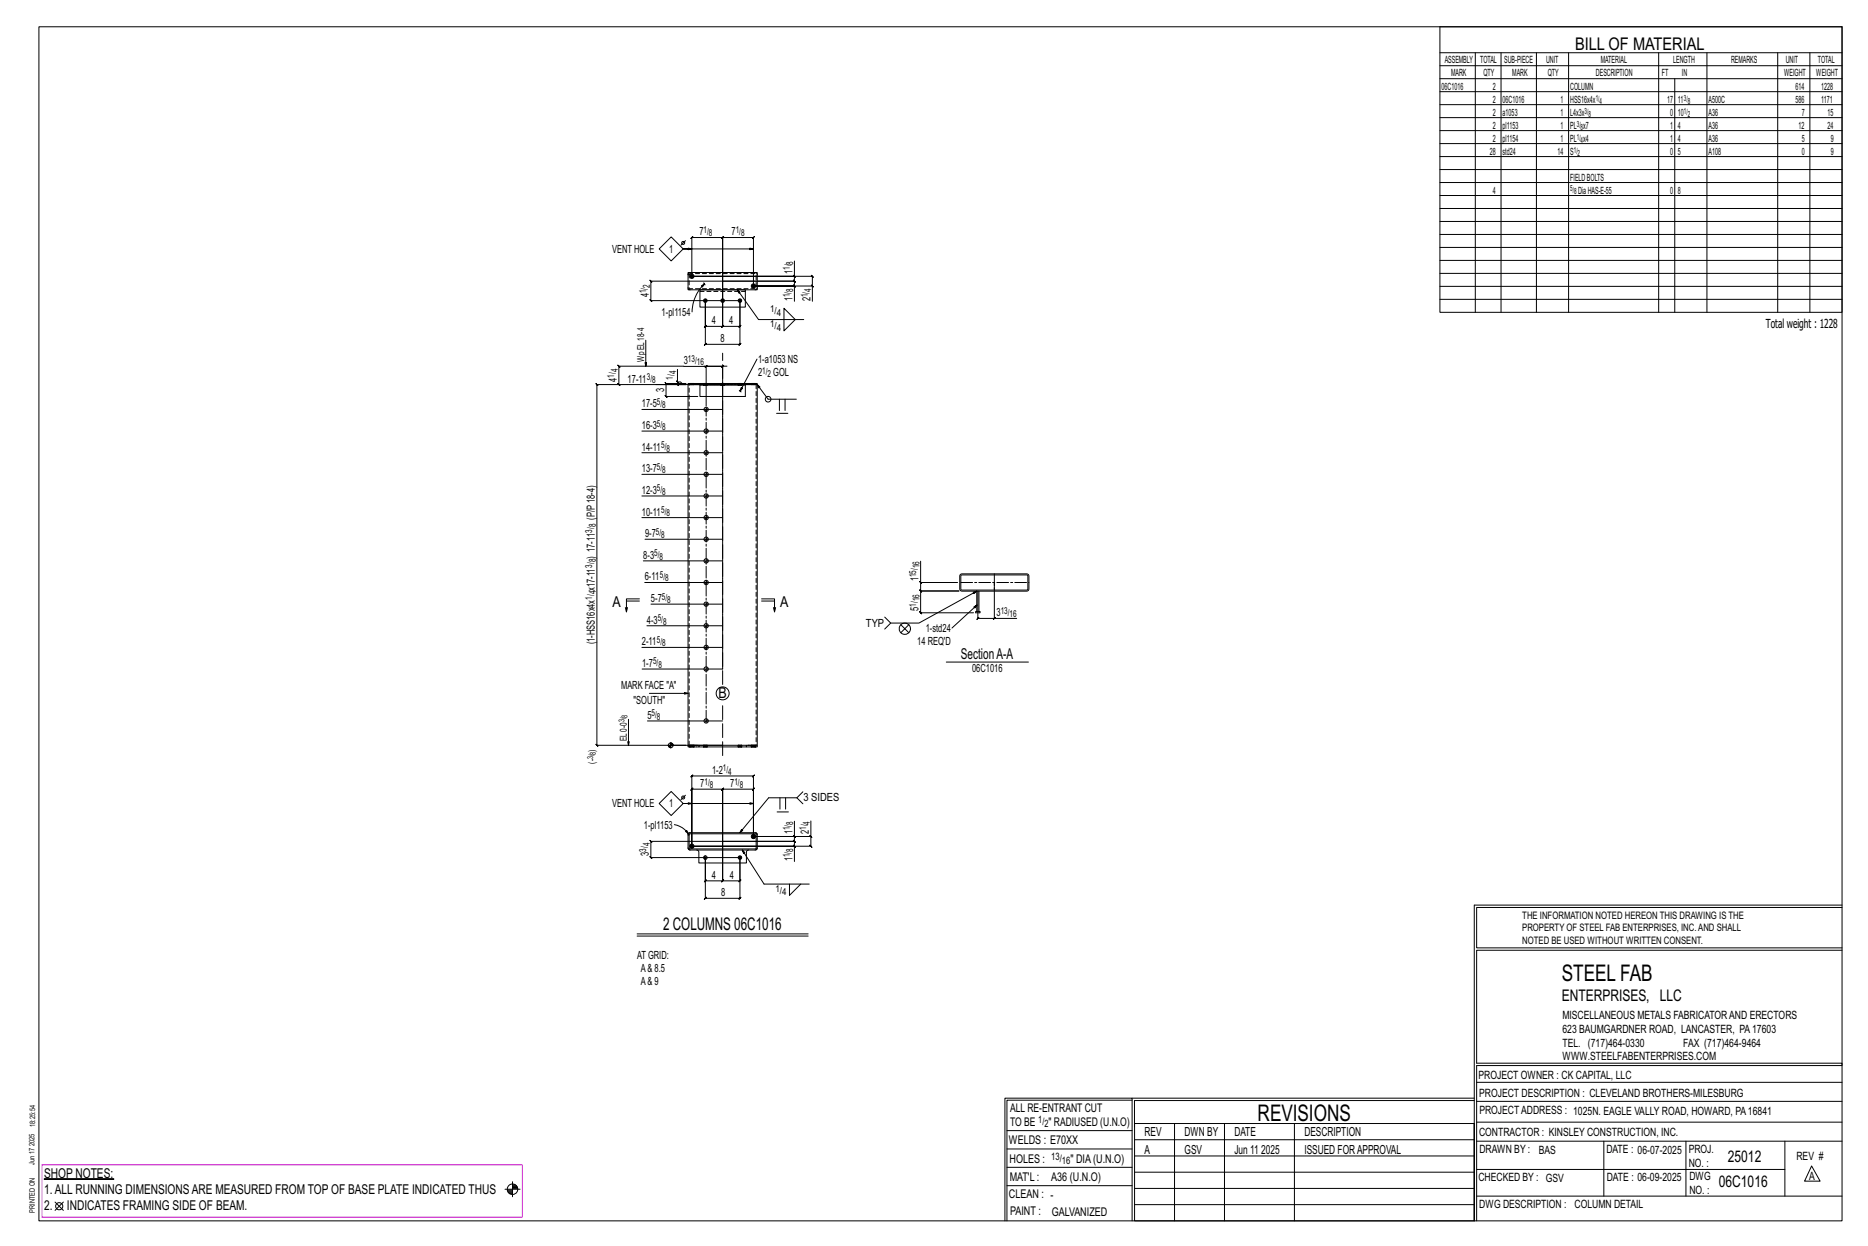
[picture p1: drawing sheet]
<svg xmlns="http://www.w3.org/2000/svg" width="914mm" height="610mm" viewBox="0 0 914 610" stroke-linecap="round" stroke-linejoin="round" font-family="sans-serif">
<g fill="#000" stroke="#000" stroke-width=".49">
<path d="M345 419v1h-1zM22 577h34z"/>
<circle cx="339" cy="135" r="1.1"/>
<circle cx="369" cy="140" r="1.1"/>
<circle cx="345" cy="147" r=".9"/>
<circle cx="354" cy="147" r=".9"/>
<circle cx="362" cy="147" r=".9"/>
<circle cx="339" cy="414" r="1.1"/>
<circle cx="362" cy="420" r=".9"/>
<circle cx="369" cy="409" r="1.1"/>
</g>
<g fill="none" stroke="#000" stroke-width=".49">
<path d="M19 13h883v584h-883zM705 13h197v140h-197zM705 26h197M705 32h197M705 39h197M722 26v127M735 26v127M752 26v127M768 26v127M812 26v127M820 39v114M836 26v127"/>
<path d="M870 26v127M886 26v127M705 45h197M705 51h197M705 58h197M705 64h197M705 70h197M705 77h197M705 83h197M705 89h197M705 96h197M329 116l5 6-5 6-6-6z"/>
<path d="M336 118l-3 2M705 102h197M705 108h197M705 115h197M337 133h34v9h-34zM339 135v-19l-1 1 1-1h15l-1 1 1-1v22v-22l-1 1 1-1h15l-1 1 1-1v24M339 122h-5h35M343 140l2-1-1 1zM345 138v1M345 139a20 20 0 0 0-6 14M345 139h.1M354 138h-35l-1-1 1 1v9h-1l1 1v-1h43v21h1l-1 1v-1h-17h1l-1 1v-1v-21v13l1-1-1 1h9h-1l1-1v1v-22v22h-1l1-1v1h8l1-1-1 1v-13"/>
<path d="M354 138h35l-1-1 1 1v2M388 139l1 1zM388 135l1 1zM389 128v7h-50h59h-1l1 1v-1v5M389 135v3l-1-1 1 1h-35M397 139l1 1zM705 121h197M705 127h197M705 134h197M343 142h22v8h-22zM361 142l10 14h22M384 151l5 5-5 6z"/>
<path d="M389 147v-7h-20h29v7M705 140h197M705 146h197M316 166v13M345 179h11M346 179h8l-1 1 1-1v148h-40M346 179l-1 1zM371 176l-9 15M302 188l1 1zM303 188v-9v1l-1-1h1h43v20M331 186l1 1zM332 181v6l4 1h-10v-1l1 1h-1v6v-1l1 1h-1h16"/>
<path d="M332 187v1h-1l1 1v-1h4M337 188v177M338 188h.1M340 188h.1M343 188h22h-22zM343 188v6h22v-6M343 188h-6h6h-5M344 188h.1M346 188h.1M353 188h.1M354 188h-62l1 1-1-1v177v-1l1 1h-1h62M355 188h.1"/>
<path d="M361 188h.1M362 191h.1M362 191l1 1M363 188h.1M365 188h6h-6h5M368 188h.1M370 188h.1M382 195v6M384 195v6M390 195h-14l-5-7 1 1-1 1v-2v177h-5M314 211h40M314 200h40"/>
<path d="M380 202h6M314 232h40M314 221h40M314 253h40M314 243h40M315 274h39M316 264h38M451 275v10h18M306 297l1 2M307 294h6M313 293h-6v6v-2M316 285h38"/>
<path d="M319 296h35M373 293h6v6l1-2M373 294h6M379 297v2M450 284l1 1zM451 285v4h-1l1 1v-1h18h-18h-1l1 1v-1v11l-1-1 1 1h26M470 281h33l1 1v7h-1h-33v-1zM470 281h33v7l-32 1zM478 299h2v1h-2zM478 299v-10l-28 16h-14l-3-3M478 296l-12 11M479 289v14h-1l1-1v1h8"/>
<path d="M479 289v10M487 285v18h11M314 317h40M317 306h37M436 305l-3 3M441 306l2 2 2-2M441 310l2-2 2 2M486 303l1-1zM318 339h19M463 324h40M308 352v13M317 353h37"/>
<path d="M327 365h9M327 365h1M328 365h.1M328 366h.1M328 363v3M328 364h1M337 365h1M337 365h5M338 365h.1M338 365h4M340 365h.1M342 365h23h-23z"/>
<path d="M344 365h.1M346 365h.1M361 365h.1M363 365h.1M365 365h5M368 365h.1M370 365h.1M371 365h-6M329 387l5 6-5 6-6-6zM336 389l-3 2M338 380l1-1v1h30h-1l1-1v1v29v-23l-1 1 1-1h-15l-1 1 1-1v26v-26l-1 1 1-1h-15l-1 1 1-1v28v-34zM339 393h-5h35"/>
<path d="M380 397h6M382 390v6M385 390v6M390 390l3 3M393 387l-3 3h-14l-14 17M330 403a10 10 0 0 1 7 5M336 407v-1l1 2zM337 415h.1M337 408l33-1 1 1v7l-1 1h-33v-1zM337 416h.1M337 408h.1M337 408h33v7h-32z"/>
<path d="M341 416l1 1v5h23v-5l1-1M354 412h-35l-1-1 1 1v8l-1-1 1 1h43v19h1l-1 1v-1h-17h1l-1 1v-1v-19v11l1-1-1 1h9h-1l1-1v1v-19v19h-1l1-1v1h8l1-1-1 1v-11M354 412h35l-1-1 1 1v2M363 416l11 17h22M370 408h.1M370 416h.1M370 408h1M371 415h-1M388 414l1 1zM388 409l1 1zM389 409v3l-1-1 1 1h-35M396 409l1 1z"/>
<path d="M397 402v7h-28h20v-7M397 409v5h-1l1 1v-1h-58h50v7M386 433v5l6-5M312 457h84M312 458h84M722 443v154M722 443h180M902 444h-179v20h179M902 465h-179v55h179v1h-179v76M554 538h-61v59M554 537h168M722 538h-167v13"/>
<path d="M723 539h179M723 530h179M493 553h61M555 550h167v47h-167zM555 558h167M575 550v47M599 550v47M634 550v47M723 549h179M723 558h179M785 558v27M825 558v27"/>
<path d="M874 558v27M251 578v8M251 580h1M493 571h61M493 562h61M555 573h167M555 566h167M723 572h151M887 570l4 8h-8zM27 588l4 4M31 588l-4 4M247 582h8"/>
<path d="M248 582h3M248 583h3M249 583h2M249 584h2M251 581h2M251 580h2M492 597v-60h62v60M493 580h61M555 589h167M555 581h167M723 585h179"/>
<circle cx="334" cy="119" r=".7"/>
<circle cx="376" cy="195" r="1.4"/>
<circle cx="346" cy="200" r="1.1"/>
<circle cx="346" cy="211" r="1.1"/>
<circle cx="346" cy="221" r="1.1"/>
<circle cx="346" cy="232" r="1.1"/>
<circle cx="346" cy="243" r="1.1"/>
<circle cx="346" cy="253" r="1.1"/>
<circle cx="346" cy="274" r="1.1"/>
<circle cx="346" cy="264" r="1.1"/>
<circle cx="346" cy="296" r="1.1"/>
<circle cx="346" cy="285" r="1.1"/>
<circle cx="346" cy="317" r="1.1"/>
<circle cx="346" cy="306" r="1.1"/>
<circle cx="443" cy="308" r="2.8"/>
<circle cx="346" cy="327" r="1.1"/>
<circle cx="354" cy="339" r="3"/>
<circle cx="346" cy="353" r="1.1"/>
<circle cx="328" cy="365" r="1.2"/>
<circle cx="334" cy="390" r=".7"/>
<circle cx="29" cy="590" r="1.8"/>
<circle cx="251" cy="582" r="2.6"/>
</g>
<path d="M21 570h235v26h-235z" fill="none" stroke="#f0f" stroke-width=".5"/>
<g fill="none" stroke="#000" stroke-width=".49" stroke-dasharray="2 1.4">
<path d="M337 134h.1M337 134h33v7h-32zM338 133l-1 1M371 134l-1-1M337 141l1 1M343 143h22M370 142l1-1M338 188h.1M339 188h.1M339 188h-1M340 188h.1M343 188h22z"/>
<path d="M344 188h.1M345 188h-1M345 188h1zM345 188h.1M346 188h.1M353 188h.1M354 188h.1M354 188h-1M355 188h.1M361 188h.1M362 188h-1M362 188h1z"/>
<path d="M362 188h.1M363 188h.1M368 188h.1M369 188h.1M369 188h-1M370 188h.1M370 188v177M337 365v-177M338 365h.1M339 365h.1M339 365h-1M340 365h.1"/>
<path d="M344 365h.1M345 365h-1M345 365h1zM345 365h.1M346 365h.1M361 365h.1M362 365h-1M362 365h1zM362 365h.1M363 365h.1M368 365h.1M369 365h.1"/>
<path d="M369 365h-1M370 365h.1M337 415h.1M337 408h.1M337 415v1M337 416h1M338 407l-1 1M345 419h.1M345 419l1 1M346 420h.1M370 416h.1M370 408v-1"/>
<path d="M370 416v-1M370 408h.1M371 415h.1M371 408h.1M346 420h-1"/>
<circle cx="346" cy="211" r=".5"/>
<circle cx="346" cy="200" r=".5"/>
<circle cx="346" cy="232" r=".5"/>
<circle cx="346" cy="221" r=".5"/>
<circle cx="346" cy="253" r=".5"/>
<circle cx="346" cy="243" r=".5"/>
<circle cx="346" cy="264" r=".5"/>
<circle cx="346" cy="274" r=".5"/>
<circle cx="346" cy="285" r=".5"/>
<circle cx="346" cy="296" r=".5"/>
<circle cx="346" cy="306" r=".5"/>
<circle cx="346" cy="317" r=".5"/>
<circle cx="346" cy="327" r=".5"/>
<circle cx="346" cy="353" r=".5"/>
</g>
<path d="M354 335v-162M354 370v-26" fill="none" stroke="#000" stroke-width=".49" stroke-dasharray="6.8 1 0 1"/>
<path d="M470 285h34M487 281v8M346 353v-153" fill="none" stroke="#000" stroke-width=".49" stroke-dasharray="5.8 1 1 1"/>
<g font-size="11.2">
<text x="764" y="480">STEEL FAB</text>
<text x="616" y="548">REVISIONS</text>
</g>
<g font-size="8.6">
<text x="771" y="24">BILL OF MATERIAL</text>
<text x="325" y="455">2 COLUMNS 06C1016</text>
</g>
<g font-size="7.9">
<text x="765" y="490">ENTERPRISES, LLC</text>
<text x="846" y="569">25012</text>
<text x="841" y="581">06C1016</text>
</g>
<g font-size="7.3">
<text x="300" y="297">A</text>
<text x="382" y="297">A</text>
<text x="470" y="322">SectionA-A</text>
<text x="352" y="342">B</text>
</g>
<g font-size="6.6">
<text x="22" y="576">SHOP NOTES:</text>
<text x="22" y="584">1.ALL RUNNING DIMENSIONSARE MEASURED FROM TOP OF BASE PLATE INDICATED THUS</text>
<text x="22" y="592">2.</text>
<text x="33" y="592">INDICATES FRAMING SIDE OF BEAM.</text>
</g>
<g font-size="6.1">
<text x="864" y="161">Total weight : 1228</text>
<text x="560" y="556">REV</text>
<text x="580" y="556">DWN BY</text>
<text x="604" y="556">DATE</text>
<text x="639" y="556">DESCRIPTION</text>
<text x="560" y="564">A</text>
<text x="580" y="564">GSV</text>
<text x="604" y="564">Jun 11</text>
<text x="617" y="564">2025</text>
<text x="639" y="564">ISSUED FORAPPROVAL</text>
</g>
<g font-size="5.9">
<text x="494" y="560">WELDS : E70XX</text>
<text x="494" y="569">HOLES :</text>
<text x="524" y="569">&quot; DIA(U.N.O)</text>
<text x="494" y="578">MAT'L :</text>
<text x="515" y="578">A36 (U.N.O)</text>
<text x="494" y="586">CLEAN : -</text>
<text x="495" y="595">PAINT :</text>
<text x="515" y="595">GALVANIZED</text>
</g>
<g font-size="5.8">
<text x="494" y="544">ALL RE-ENTRANT CUT</text>
<text x="494" y="551">TO BE</text>
<text x="513" y="551">&quot; RADIUSED (U.N.O)</text>
</g>
<g font-size="5.6">
<text x="765" y="499">MISCELLANEOUS METALS FABRICATORAND ERECTORS</text>
<text x="765" y="505">623 BAUMGARDNER ROAD, LANCASTER, PA17603</text>
<text x="765" y="512">TEL. (717)464-0330</text>
<text x="824" y="512">FAX (717)464-9464</text>
<text x="765" y="519">WWW.STEELFABENTERPRISES.COM</text>
<text x="724" y="528">PROJECT OWNER : CK CAPITAL, LLC</text>
<text x="724" y="537">PROJECT DESCRIPTION : CLEVELAND BROTHERS-MILESBURG</text>
<text x="724" y="545">PROJECTADDRESS : 1025N. EAGLE VALLY ROAD, HOWARD, PA16841</text>
<text x="724" y="556">CONTRACTOR : KINSLEY CONSTRUCTION, INC.</text>
<text x="724" y="564">DRAWN BY :</text>
<text x="753" y="564">BAS</text>
<text x="786" y="564">DATE : 06-07-2025</text>
<text x="827" y="564">PROJ.</text>
<text x="879" y="568">REV #</text>
<text x="827" y="571">NO. :</text>
<text x="724" y="578">CHECKED BY : GSV</text>
<text x="787" y="578">DATE : 06-09-2025</text>
<text x="827" y="578">DWG</text>
<text x="886" y="578">A</text>
<text x="827" y="584">NO. :</text>
<text x="724" y="591">DWG DESCRIPTION : COLUMN DETAIL</text>
</g>
<g font-size="5.5">
<text x="342" y="115">7</text>
<text x="358" y="115">7</text>
<text x="300" y="124">VENT HOLE</text>
<text x="328" y="124">1</text>
<text x="388" y="134" transform="rotate(-90 388 134)">1</text>
<text x="318" y="146" transform="rotate(-90 318 146)">4</text>
<text x="388" y="147" transform="rotate(-90 388 147)">1</text>
<text x="397" y="147" transform="rotate(-90 397 147)">2</text>
<text x="324" y="155">1-pl1154</text>
<text x="348" y="159">4</text>
<text x="357" y="159">4</text>
<text x="353" y="167">8</text>
<text x="335" y="178">3</text>
<text x="371" y="178">1-a1053 NS</text>
<text x="371" y="184">2</text>
<text x="379" y="184">GOL</text>
<text x="302" y="187" transform="rotate(-90 302 187)">4</text>
<text x="307" y="187">17-11</text>
<text x="325" y="192" transform="rotate(-90 325 192)">3</text>
<text x="314" y="199">17-5</text>
<text x="314" y="210">16-3</text>
<text x="314" y="220">14-11</text>
<text x="314" y="231">13-7</text>
<text x="314" y="242">12-3</text>
<text x="291" y="254" transform="rotate(-90 291 254)">(P/P18-4)</text>
<text x="314" y="252">10-11</text>
<text x="316" y="263">9-7</text>
<text x="291" y="273" transform="rotate(-90 291 273)">) 17-11</text>
<text x="315" y="273">8-3</text>
<text x="316" y="284">6-11</text>
<text x="450" y="284" transform="rotate(-90 450 284)">1</text>
<text x="291" y="289" transform="rotate(-90 291 289)">x17-11</text>
<text x="319" y="295">5-7</text>
<text x="450" y="299" transform="rotate(-90 450 299)">5</text>
<text x="317" y="305">4-3</text>
<text x="488" y="302">3</text>
<text x="424" y="307">TYP</text>
<text x="453" y="309">1-std24</text>
<text x="291" y="315" transform="rotate(-90 291 315)">(1-HSS16x4x</text>
<text x="314" y="316">2-11</text>
<text x="449" y="316">14 REQ'D</text>
<text x="314" y="326">1-7</text>
<text x="476" y="329">06C1016</text>
<text x="304" y="337">MARK FACE &quot;A&quot;</text>
<text x="310" y="345">&quot;SOUTH&quot;</text>
<text x="317" y="352">5</text>
<text x="349" y="379">1-2</text>
<text x="343" y="385">7</text>
<text x="357" y="385">7</text>
<text x="300" y="395">VENT HOLE</text>
<text x="328" y="395">1</text>
<text x="393" y="392">3 SIDES</text>
<text x="315" y="405">1-pl1153</text>
<text x="388" y="408" transform="rotate(-90 388 408)">1</text>
<text x="396" y="408" transform="rotate(-90 396 408)">2</text>
<text x="318" y="419" transform="rotate(-90 318 419)">3</text>
<text x="388" y="421" transform="rotate(-90 388 421)">1</text>
<text x="348" y="430">4</text>
<text x="357" y="430">4</text>
<text x="353" y="438">8</text>
<text x="312" y="469">AT GRID:</text>
<text x="314" y="476">A&amp; 8.5</text>
<text x="314" y="482">A&amp; 9</text>
</g>
<g font-size="5">
<text x="745" y="450">THE INFORMATION NOTED HEREON THIS DRAWING IS THE</text>
<text x="745" y="456">PROPERTY OF STEEL FAB ENTERPRISES, INC.AND SHALL</text>
<text x="745" y="462">NOTED BE USED WITHOUT WRITTEN CONSENT.</text>
<text x="508" y="550">1/</text>
<text x="511" y="551">2</text>
<text x="515" y="568">13/</text>
<text x="520" y="570">16</text>
</g>
<g font-size="4.9">
<text x="707" y="31">ASSEMBLY</text>
<text x="725" y="31">TOTAL</text>
<text x="736" y="31">SUB-PIECE</text>
<text x="757" y="31">UNIT</text>
<text x="784" y="31">MATERIAL</text>
<text x="819" y="31">LENGTH</text>
<text x="847" y="31">REMARKS</text>
<text x="874" y="31">UNIT</text>
<text x="890" y="31">TOTAL</text>
<text x="710" y="37">MARK</text>
<text x="726" y="37">QTY</text>
<text x="740" y="37">MARK</text>
<text x="758" y="37">QTY</text>
<text x="781" y="37">DESCRIPTION</text>
<text x="814" y="37">FT</text>
<text x="823" y="37">IN</text>
<text x="873" y="37">WEIGHT</text>
<text x="889" y="37">WEIGHT</text>
<text x="706" y="44">06C1016</text>
<text x="731" y="44">2</text>
<text x="769" y="44">COLUMN</text>
<text x="879" y="44">614</text>
<text x="891" y="44">1228</text>
<text x="731" y="50">2</text>
<text x="736" y="50">06C1016</text>
<text x="764" y="50">1</text>
<text x="769" y="50">HSS16x4x</text>
<text x="816" y="50">17</text>
<text x="821" y="50">11</text>
<text x="836" y="50">A500C</text>
<text x="879" y="50">586</text>
<text x="891" y="50">1171</text>
<text x="731" y="57">2</text>
<text x="736" y="57">a1053</text>
<text x="764" y="57">1</text>
<text x="769" y="57">L4x3x</text>
<text x="818" y="57">0</text>
<text x="821" y="57">10</text>
<text x="836" y="57">A36</text>
<text x="882" y="57">7</text>
<text x="895" y="57">15</text>
<text x="731" y="63">2</text>
<text x="736" y="63">pl1153</text>
<text x="764" y="63">1</text>
<text x="769" y="63">PL x7</text>
<text x="818" y="63">1</text>
<text x="821" y="63">4</text>
<text x="836" y="63">A36</text>
<text x="880" y="63">12</text>
<text x="895" y="63">24</text>
<text x="731" y="69">2</text>
<text x="736" y="69">pl1154</text>
<text x="764" y="69">1</text>
<text x="769" y="69">PL x4</text>
<text x="818" y="69">1</text>
<text x="821" y="69">4</text>
<text x="836" y="69">A36</text>
<text x="882" y="69">5</text>
<text x="896" y="69">9</text>
<text x="729" y="76">28</text>
<text x="736" y="76">std24</text>
<text x="762" y="76">14</text>
<text x="769" y="76">S</text>
<text x="818" y="76">0</text>
<text x="821" y="76">5</text>
<text x="836" y="76">A108</text>
<text x="882" y="76">0</text>
<text x="896" y="76">9</text>
<text x="769" y="88">FIELDBOLTS</text>
<text x="731" y="95">4</text>
<text x="772" y="95">DiaHAS-E-55</text>
<text x="818" y="95">0</text>
<text x="821" y="95">8</text>
</g>
<g font-size="4.7">
<text x="344" y="114">1/</text>
<text x="360" y="114">1/</text>
<text x="347" y="116">8</text>
<text x="363" y="116">8</text>
<text x="388" y="129" transform="rotate(-90 388 129)">8</text>
<text x="387" y="132" transform="rotate(-90 387 132)">1/</text>
<text x="316" y="143" transform="rotate(-90 316 143)">1/</text>
<text x="318" y="141" transform="rotate(-90 318 141)">2</text>
<text x="388" y="143" transform="rotate(-90 388 143)">8</text>
<text x="397" y="143" transform="rotate(-90 397 143)">4</text>
<text x="387" y="145" transform="rotate(-90 387 145)">1/</text>
<text x="395" y="145" transform="rotate(-90 395 145)">1/</text>
<text x="377" y="153">1/</text>
<text x="380" y="155">4</text>
<text x="377" y="160">1/</text>
<text x="380" y="162">4</text>
<text x="315" y="177" transform="rotate(-90 315 177)">Wp EL18-4</text>
<text x="337" y="177">13/</text>
<text x="341" y="179">16</text>
<text x="301" y="185" transform="rotate(-90 301 185)">1/</text>
<text x="302" y="182" transform="rotate(-90 302 182)">4</text>
<text x="317" y="186">3/</text>
<text x="329" y="186" transform="rotate(-90 329 186)">1/</text>
<text x="331" y="183" transform="rotate(-90 331 183)">4</text>
<text x="373" y="183">1/</text>
<text x="376" y="185">2</text>
<text x="319" y="188">8</text>
<text x="322" y="198">5/</text>
<text x="324" y="200">8</text>
<text x="322" y="209">5/</text>
<text x="324" y="210">8</text>
<text x="324" y="219">5/</text>
<text x="326" y="221">8</text>
<text x="322" y="230">5/</text>
<text x="324" y="231">8</text>
<text x="322" y="240">5/</text>
<text x="324" y="242">8</text>
<text x="324" y="251">5/</text>
<text x="326" y="253">8</text>
<text x="290" y="261" transform="rotate(-90 290 261)">3/</text>
<text x="292" y="258" transform="rotate(-90 292 258)">8</text>
<text x="321" y="262">5/</text>
<text x="324" y="263">8</text>
<text x="292" y="275" transform="rotate(-90 292 275)">8</text>
<text x="320" y="272">5/</text>
<text x="323" y="274">8</text>
<text x="290" y="278" transform="rotate(-90 290 278)">3/</text>
<text x="450" y="278" transform="rotate(-90 450 278)">16</text>
<text x="323" y="283">5/</text>
<text x="326" y="284">8</text>
<text x="448" y="282" transform="rotate(-90 448 282)">15/</text>
<text x="290" y="293" transform="rotate(-90 290 293)">1/</text>
<text x="292" y="291" transform="rotate(-90 292 291)">4</text>
<text x="324" y="293">5/</text>
<text x="327" y="295">8</text>
<text x="448" y="297" transform="rotate(-90 448 297)">1/</text>
<text x="450" y="294" transform="rotate(-90 450 294)">16</text>
<text x="322" y="304">5/</text>
<text x="325" y="306">8</text>
<text x="490" y="300">13/</text>
<text x="494" y="302">16</text>
<text x="322" y="315">5/</text>
<text x="324" y="316">8</text>
<text x="320" y="325">5/</text>
<text x="322" y="327">8</text>
<text x="319" y="350">5/</text>
<text x="322" y="352">8</text>
<text x="307" y="363" transform="rotate(-90 307 363)">EL0-0</text>
<text x="291" y="368" transform="rotate(-90 291 368)">)</text>
<text x="291" y="374" transform="rotate(-90 291 374)">(-</text>
<text x="354" y="377">1/</text>
<text x="345" y="384">1/</text>
<text x="357" y="379">4</text>
<text x="359" y="384">1/</text>
<text x="347" y="386">8</text>
<text x="362" y="386">8</text>
<text x="387" y="406" transform="rotate(-90 387 406)">1/</text>
<text x="388" y="404" transform="rotate(-90 388 404)">8</text>
<text x="395" y="406" transform="rotate(-90 395 406)">1/</text>
<text x="396" y="403" transform="rotate(-90 396 403)">4</text>
<text x="316" y="417" transform="rotate(-90 316 417)">3/</text>
<text x="318" y="414" transform="rotate(-90 318 414)">4</text>
<text x="387" y="419" transform="rotate(-90 387 419)">1/</text>
<text x="388" y="417" transform="rotate(-90 388 417)">8</text>
<text x="380" y="436">1/</text>
<text x="383" y="438">4</text>
</g>
<g font-size="4.2">
<text x="781" y="49">1/</text>
<text x="783" y="51">4</text>
<text x="824" y="49">3/</text>
<text x="826" y="51">8</text>
<text x="776" y="56">3/</text>
<text x="778" y="57">8</text>
<text x="824" y="56">1/</text>
<text x="826" y="57">2</text>
<text x="772" y="62">3/</text>
<text x="774" y="63">8</text>
<text x="772" y="68">1/</text>
<text x="774" y="70">4</text>
<text x="770" y="75">1/</text>
<text x="772" y="76">2</text>
<text x="769" y="94">5/</text>
<text x="770" y="95">8</text>
</g>
<g font-size="4">
<text x="306" y="353" transform="rotate(-90 306 353)">3/</text>
<text x="307" y="351" transform="rotate(-90 307 351)">8</text>
<text x="290" y="371" transform="rotate(-90 290 371)">3/</text>
<text x="292" y="369" transform="rotate(-90 292 369)">8</text>
</g>
<g font-size="3.7">
<text x="17" y="551" transform="rotate(-90 17 551)">18:25:54</text>
<text x="17" y="561" transform="rotate(-90 17 561)">2025</text>
<text x="17" y="570" transform="rotate(-90 17 570)">Jun 17</text>
<text x="17" y="593" transform="rotate(-90 17 593)">PRINTED ON</text>
</g>
</svg>
